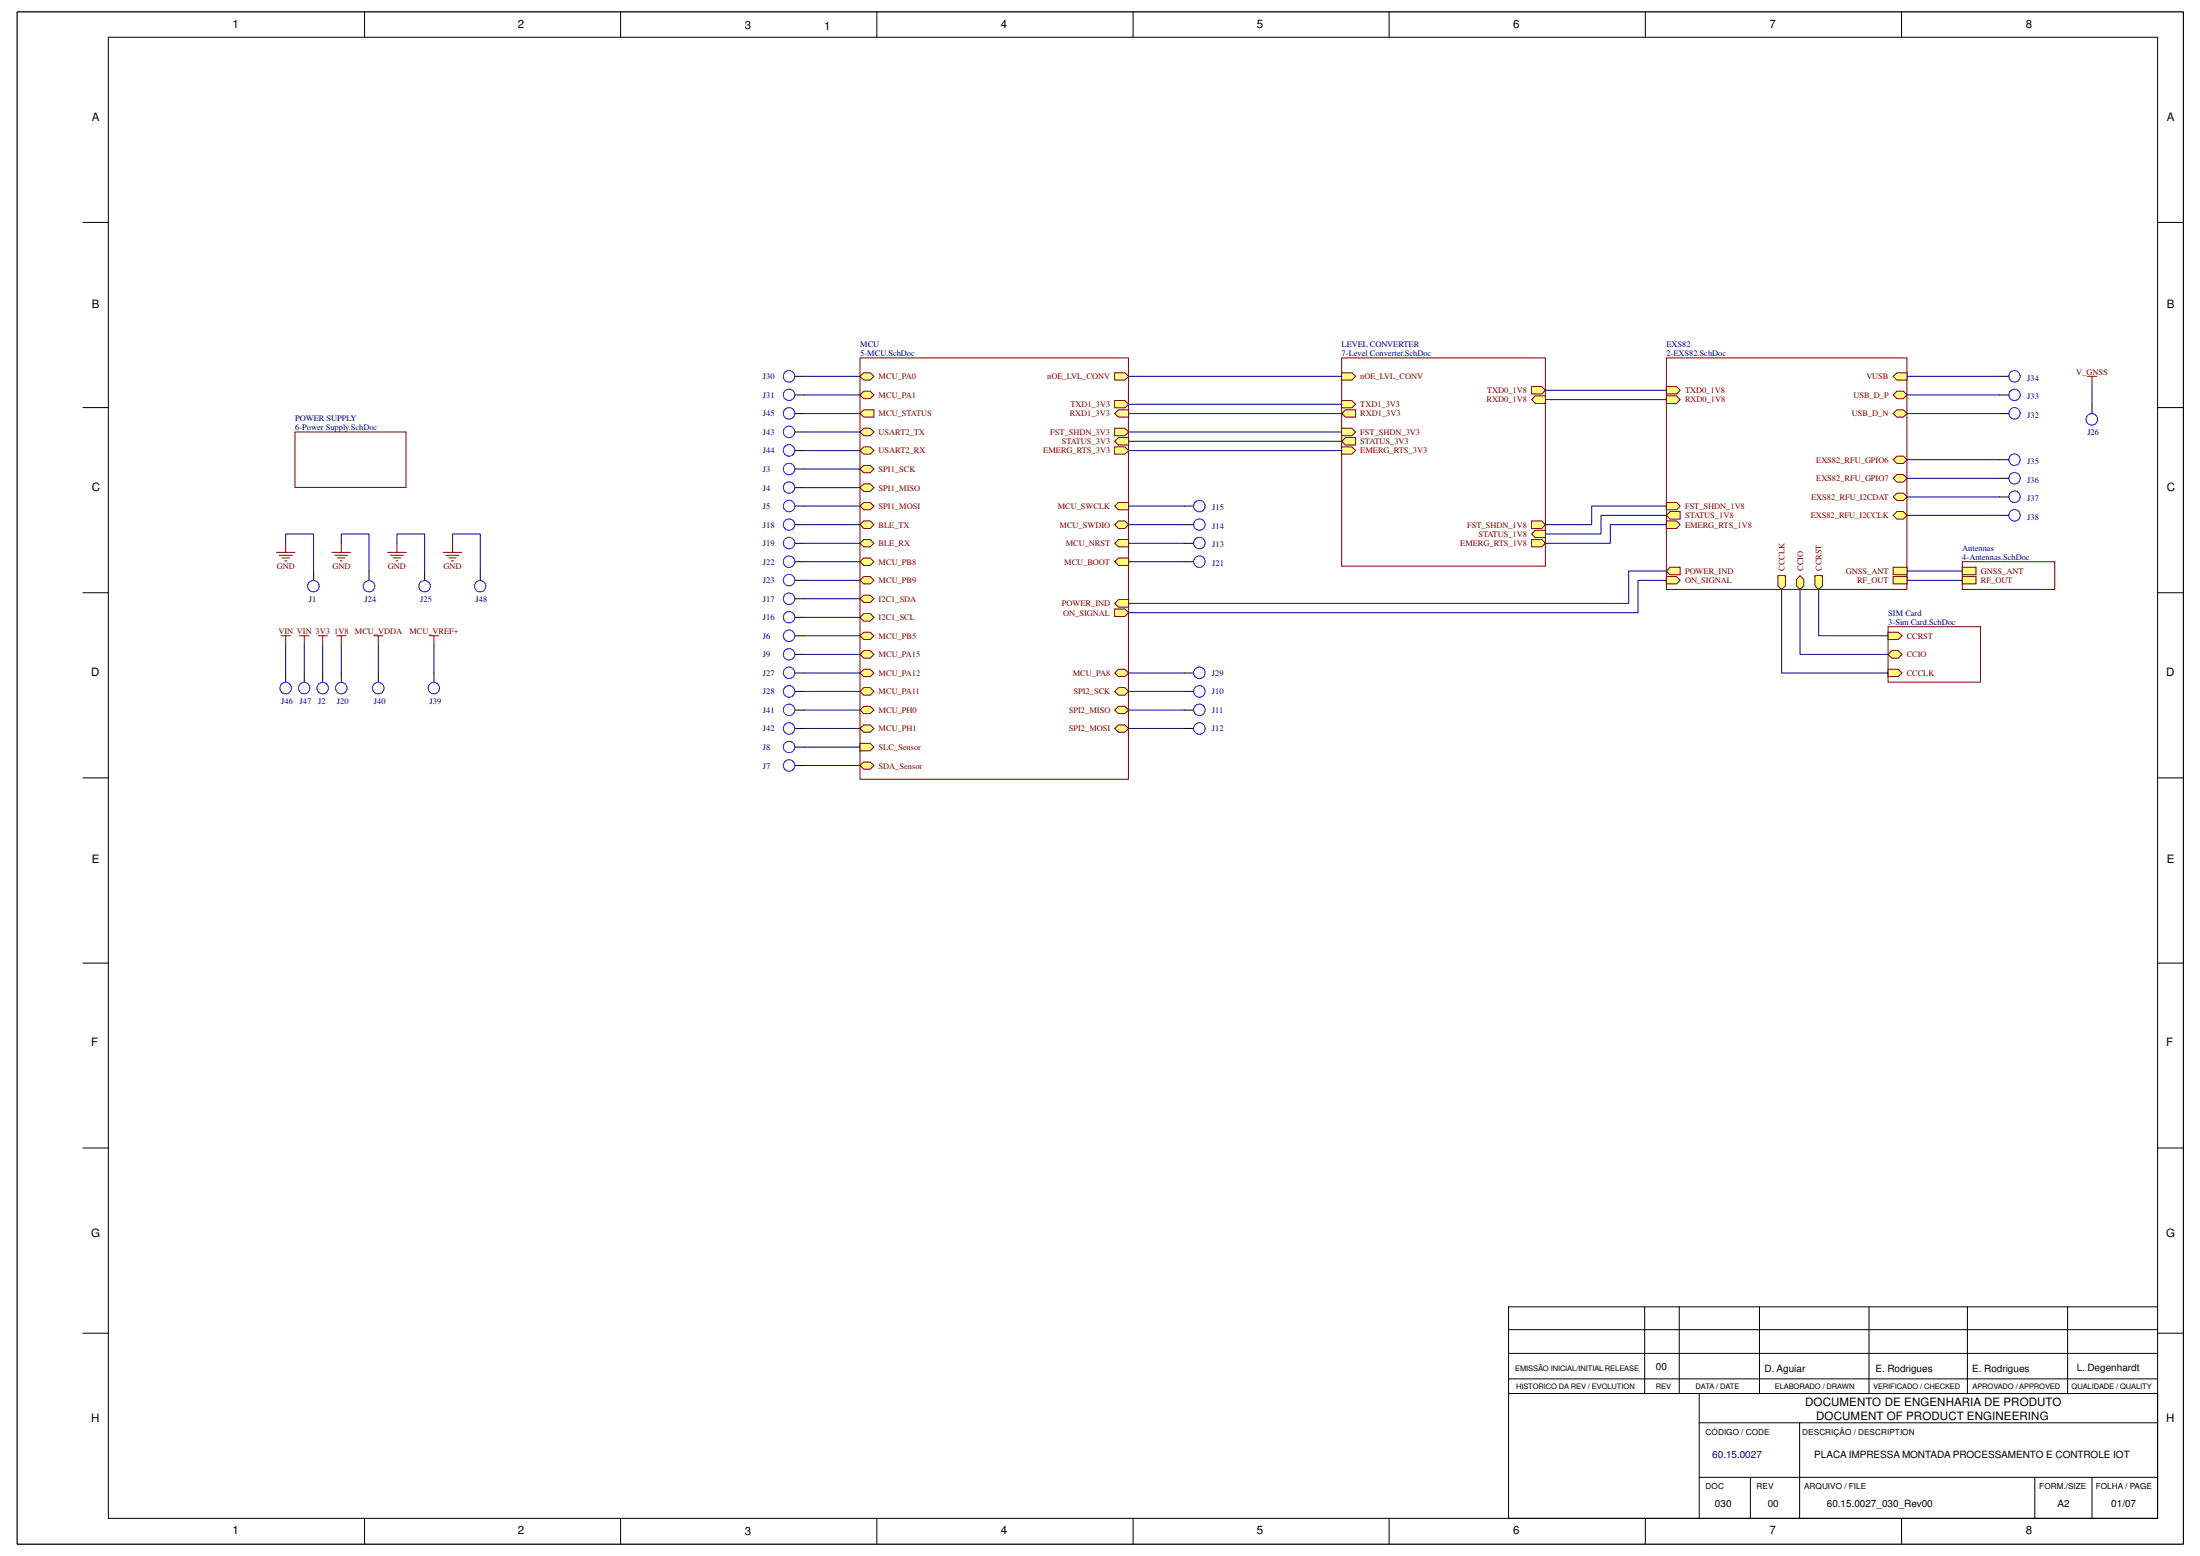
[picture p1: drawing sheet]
<svg xmlns="http://www.w3.org/2000/svg" width="420mm" height="297mm" viewBox="0 0 420 297" stroke-linecap="round" stroke-linejoin="round" font-family="sans-serif">
<g fill="none" stroke="#000" stroke-width=".19">
<path d="M3.3 2.3h413.7v292.5h-413.7zM20.7 7.1h391.4v282.8h-391.4zM69.6 2.2v4.9M118.5 2.2v4.9M167.5 2.2v4.9M216.4 2.2v4.9M265.3 2.2v4.9M314.2 2.2v4.9M363.2 2.2v4.9M15.8 42.5h4.9M412.1 42.5h4.9M15.8 77.8h4.9"/>
<path d="M412.1 77.8h4.9M15.8 113.2h4.9M412.1 113.2h4.9M15.8 148.5h4.9M412.1 148.5h4.9M15.8 183.9h4.9M412.1 183.9h4.9M15.8 219.2h4.9M412.1 219.2h4.9M15.8 254.5h4.9M288.1 258.4h124M288.1 253.8h124"/>
<path d="M314.1 249.5v16.5M320.7 249.5v16.5M336 249.5v16.5M356.9 249.5v16.5M375.7 249.5v16.5M394.9 249.5v16.5M412.1 254.5h4.9M412.1 249.5h-124v40.4M288.1 266h124M288.1 263.2h124M324.5 271.6h87.6M324.5 266v23.9"/>
<path d="M343.7 271.6v18.3M69.6 289.9v4.9M118.5 289.9v4.9M167.5 289.9v4.9M216.4 289.9v4.9M265.3 289.9v4.9M314.2 289.9v4.9M324.5 282h87.6M334.3 282v7.9M363.2 289.9v4.9M388.6 282v7.9M399.5 282v7.9"/>
</g>
<path d="M164.2 68.3h51.3v80.5h-51.3z" fill-rule="evenodd" fill="#fff"/>
<path d="M164.2 68.3h51.3v80.5h-51.3z" fill="none" stroke="#800000" stroke-width=".19"/>
<path d="M213.6 78.2h1.9v1.4h-1.9l-.7-.6z" fill-rule="evenodd" fill="#ffff80"/>
<path d="M213.6 78.2h1.9v1.4h-1.9l-.7-.6z" fill="none" stroke="#800000" stroke-width=".19"/>
<path d="M212.9 76.5h1.9l.7 .7-.7 .7h-1.9z" fill-rule="evenodd" fill="#ffff80"/>
<path d="M212.9 76.5h1.9l.7 .7-.7 .7h-1.9z" fill="none" stroke="#800000" stroke-width=".19"/>
<path d="M212.9 85.3h1.9l.7 .7-.7 .7h-1.9z" fill-rule="evenodd" fill="#ffff80"/>
<path d="M212.9 85.3h1.9l.7 .7-.7 .7h-1.9z" fill="none" stroke="#800000" stroke-width=".19"/>
<path d="M164.2 139.1l.8-.7h1.2l.7 .7-.7 .7h-1.2z" fill-rule="evenodd" fill="#ffff80"/>
<path d="M164.2 139.1l.8-.7h1.2l.7 .7-.7 .7h-1.2z" fill="none" stroke="#800000" stroke-width=".19"/>
<path d="M164.2 132l.8-.7h1.2l.7 .7-.7 .7h-1.2z" fill-rule="evenodd" fill="#ffff80"/>
<path d="M164.2 132l.8-.7h1.2l.7 .7-.7 .7h-1.2z" fill="none" stroke="#800000" stroke-width=".19"/>
<path d="M164.2 128.5l.8-.7h1.2l.7 .7-.7 .7h-1.2z" fill-rule="evenodd" fill="#ffff80"/>
<path d="M164.2 128.5l.8-.7h1.2l.7 .7-.7 .7h-1.2z" fill="none" stroke="#800000" stroke-width=".19"/>
<path d="M212.9 115.2l.7-.7h1.9v1.4h-1.9z" fill-rule="evenodd" fill="#ffff80"/>
<path d="M212.9 115.2l.7-.7h1.9v1.4h-1.9z" fill="none" stroke="#800000" stroke-width=".19"/>
<path d="M164.2 121.4l.8-.7h1.2l.7 .7-.7 .7h-1.2z" fill-rule="evenodd" fill="#ffff80"/>
<path d="M164.2 121.4l.8-.7h1.2l.7 .7-.7 .7h-1.2z" fill="none" stroke="#800000" stroke-width=".19"/>
<path d="M164.2 135.6l.8-.8h1.2l.7 .8-.7 .6h-1.2z" fill-rule="evenodd" fill="#ffff80"/>
<path d="M164.2 135.6l.8-.8h1.2l.7 .8-.7 .6h-1.2z" fill="none" stroke="#800000" stroke-width=".19"/>
<path d="M212.9 116.2h1.9l.7 .8-.7 .7h-1.9z" fill-rule="evenodd" fill="#ffff80"/>
<path d="M212.9 116.2h1.9l.7 .8-.7 .7h-1.9z" fill="none" stroke="#800000" stroke-width=".19"/>
<path d="M164.2 114.3l.8-.7h1.2l.7 .7-.7 .7h-1.2z" fill-rule="evenodd" fill="#ffff80"/>
<path d="M164.2 114.3l.8-.7h1.2l.7 .7-.7 .7h-1.2z" fill="none" stroke="#800000" stroke-width=".19"/>
<path d="M164.2 100.2l.8-.8h1.2l.7 .8-.7 .7h-1.2z" fill-rule="evenodd" fill="#ffff80"/>
<path d="M164.2 100.2l.8-.8h1.2l.7 .8-.7 .7h-1.2z" fill="none" stroke="#800000" stroke-width=".19"/>
<path d="M164.2 124.9l.8-.7h1.2l.7 .7-.7 .7h-1.2z" fill-rule="evenodd" fill="#ffff80"/>
<path d="M164.2 124.9l.8-.7h1.2l.7 .7-.7 .7h-1.2z" fill="none" stroke="#800000" stroke-width=".19"/>
<path d="M164.2 96.6l.8-.7h1.2l.7 .7-.7 .7h-1.2z" fill-rule="evenodd" fill="#ffff80"/>
<path d="M164.2 96.6l.8-.7h1.2l.7 .7-.7 .7h-1.2z" fill="none" stroke="#800000" stroke-width=".19"/>
<path d="M164.2 107.2l.8-.7h1.2l.7 .7-.7 .7h-1.2z" fill-rule="evenodd" fill="#ffff80"/>
<path d="M164.2 107.2l.8-.7h1.2l.7 .7-.7 .7h-1.2z" fill="none" stroke="#800000" stroke-width=".19"/>
<path d="M212.9 96.6l.7-.7h1.9v1.4h-1.9z" fill-rule="evenodd" fill="#ffff80"/>
<path d="M212.9 96.6l.7-.7h1.9v1.4h-1.9z" fill="none" stroke="#800000" stroke-width=".19"/>
<path d="M164.2 117.9l.8-.8h1.2l.7 .8-.7 .7h-1.2z" fill-rule="evenodd" fill="#ffff80"/>
<path d="M164.2 117.9l.8-.8h1.2l.7 .8-.7 .7h-1.2z" fill="none" stroke="#800000" stroke-width=".19"/>
<path d="M212.9 100.2l.7-.8h1.2l.7 .8-.7 .7h-1.2z" fill-rule="evenodd" fill="#ffff80"/>
<path d="M212.9 100.2l.7-.8h1.2l.7 .8-.7 .7h-1.2z" fill="none" stroke="#800000" stroke-width=".19"/>
<path d="M164.2 93.1l.8-.7h1.2l.7 .7-.7 .7h-1.2z" fill-rule="evenodd" fill="#ffff80"/>
<path d="M164.2 93.1l.8-.7h1.2l.7 .7-.7 .7h-1.2z" fill="none" stroke="#800000" stroke-width=".19"/>
<path d="M164.2 89.5l.8-.6h1.2l.7 .6-.7 .8h-1.2z" fill-rule="evenodd" fill="#ffff80"/>
<path d="M164.2 89.5l.8-.6h1.2l.7 .6-.7 .8h-1.2z" fill="none" stroke="#800000" stroke-width=".19"/>
<path d="M164.2 110.8l.8-.7h1.2l.7 .7-.7 .7h-1.2z" fill-rule="evenodd" fill="#ffff80"/>
<path d="M164.2 110.8l.8-.7h1.2l.7 .7-.7 .7h-1.2z" fill="none" stroke="#800000" stroke-width=".19"/>
<path d="M164.2 86l.8-.7h1.2l.7 .7-.7 .7h-1.2z" fill-rule="evenodd" fill="#ffff80"/>
<path d="M164.2 86l.8-.7h1.2l.7 .7-.7 .7h-1.2z" fill="none" stroke="#800000" stroke-width=".19"/>
<path d="M164.2 103.7l.8-.7h1.2l.7 .7-.7 .7h-1.2z" fill-rule="evenodd" fill="#ffff80"/>
<path d="M164.2 103.7l.8-.7h1.2l.7 .7-.7 .7h-1.2z" fill="none" stroke="#800000" stroke-width=".19"/>
<path d="M164.2 82.5l.8-.8h1.2l.7 .8-.7 .7h-1.2z" fill-rule="evenodd" fill="#ffff80"/>
<path d="M164.2 82.5l.8-.8h1.2l.7 .8-.7 .7h-1.2z" fill="none" stroke="#800000" stroke-width=".19"/>
<path d="M164.2 79l.8-.8h1.9v1.4h-1.9z" fill-rule="evenodd" fill="#ffff80"/>
<path d="M164.2 79l.8-.8h1.9v1.4h-1.9z" fill="none" stroke="#800000" stroke-width=".19"/>
<path d="M164.2 71.8l.8-.6h1.2l.7 .6-.7 .8h-1.2z" fill-rule="evenodd" fill="#ffff80"/>
<path d="M164.2 71.8l.8-.6h1.2l.7 .6-.7 .8h-1.2z" fill="none" stroke="#800000" stroke-width=".19"/>
<path d="M164.2 75.4l.8-.7h1.2l.7 .7-.7 .7h-1.2z" fill-rule="evenodd" fill="#ffff80"/>
<path d="M164.2 75.4l.8-.7h1.2l.7 .7-.7 .7h-1.2z" fill="none" stroke="#800000" stroke-width=".19"/>
<path d="M213.6 103h1.9v1.4h-1.9l-.7-.7z" fill-rule="evenodd" fill="#ffff80"/>
<path d="M213.6 103h1.9v1.4h-1.9l-.7-.7z" fill="none" stroke="#800000" stroke-width=".19"/>
<path d="M212.9 84.2l.7-.7h1.9v1.5h-1.9z" fill-rule="evenodd" fill="#ffff80"/>
<path d="M212.9 84.2l.7-.7h1.9v1.5h-1.9z" fill="none" stroke="#800000" stroke-width=".19"/>
<path d="M212.9 81.7h1.9l.7 .8-.7 .7h-1.9z" fill-rule="evenodd" fill="#ffff80"/>
<path d="M212.9 81.7h1.9l.7 .8-.7 .7h-1.9z" fill="none" stroke="#800000" stroke-width=".19"/>
<path d="M212.9 71.2h1.9l.7 .6-.7 .8h-1.9z" fill-rule="evenodd" fill="#ffff80"/>
<path d="M212.9 71.2h1.9l.7 .6-.7 .8h-1.9z" fill="none" stroke="#800000" stroke-width=".19"/>
<path d="M213.6 106.5h1.9v1.4h-1.9l-.7-.7z" fill-rule="evenodd" fill="#ffff80"/>
<path d="M213.6 106.5h1.9v1.4h-1.9l-.7-.7z" fill="none" stroke="#800000" stroke-width=".19"/>
<path d="M213.6 127.8h1.2l.7 .7-.7 .7h-1.2l-.7-.7z" fill-rule="evenodd" fill="#ffff80"/>
<path d="M213.6 127.8h1.2l.7 .7-.7 .7h-1.2l-.7-.7z" fill="none" stroke="#800000" stroke-width=".19"/>
<path d="M212.9 139.1l.7-.7h1.2l.7 .7-.7 .7h-1.2z" fill-rule="evenodd" fill="#ffff80"/>
<path d="M212.9 139.1l.7-.7h1.2l.7 .7-.7 .7h-1.2z" fill="none" stroke="#800000" stroke-width=".19"/>
<path d="M212.9 135.6l.7-.8h1.2l.7 .8-.7 .6h-1.2z" fill-rule="evenodd" fill="#ffff80"/>
<path d="M212.9 135.6l.7-.8h1.2l.7 .8-.7 .6h-1.2z" fill="none" stroke="#800000" stroke-width=".19"/>
<path d="M212.9 132l.7-.7h1.2l.7 .7-.7 .7h-1.2z" fill-rule="evenodd" fill="#ffff80"/>
<path d="M212.9 132l.7-.7h1.2l.7 .7-.7 .7h-1.2z" fill="none" stroke="#800000" stroke-width=".19"/>
<path d="M164.2 141.9h2l.7 .7-.7 .7h-2z" fill-rule="evenodd" fill="#ffff80"/>
<path d="M164.2 141.9h2l.7 .7-.7 .7h-2z" fill="none" stroke="#800000" stroke-width=".19"/>
<path d="M164.2 146.1l.8-.6h1.2l.7 .6-.7 .8h-1.2z" fill-rule="evenodd" fill="#ffff80"/>
<path d="M164.2 146.1l.8-.6h1.2l.7 .6-.7 .8h-1.2z" fill="none" stroke="#800000" stroke-width=".19"/>
<path d="M256.2 68.3h38.9v39.8h-38.9z" fill-rule="evenodd" fill="#fff"/>
<path d="M256.2 68.3h38.9v39.8h-38.9z" fill="none" stroke="#800000" stroke-width=".19"/>
<path d="M256.2 79l.8-.8h1.9v1.4h-1.9z" fill-rule="evenodd" fill="#ffff80"/>
<path d="M256.2 79l.8-.8h1.9v1.4h-1.9z" fill="none" stroke="#800000" stroke-width=".19"/>
<path d="M293.2 75.6h1.9v1.4h-1.9l-.7-.7z" fill-rule="evenodd" fill="#ffff80"/>
<path d="M293.2 75.6h1.9v1.4h-1.9l-.7-.7z" fill="none" stroke="#800000" stroke-width=".19"/>
<path d="M292.5 73.8h2l.6 .7-.6 .7h-2z" fill-rule="evenodd" fill="#ffff80"/>
<path d="M292.5 73.8h2l.6 .7-.6 .7h-2z" fill="none" stroke="#800000" stroke-width=".19"/>
<path d="M292.5 103h2l.6 .7-.6 .7h-2z" fill-rule="evenodd" fill="#ffff80"/>
<path d="M292.5 103h2l.6 .7-.6 .7h-2z" fill="none" stroke="#800000" stroke-width=".19"/>
<path d="M256.2 76.5h2l.7 .7-.7 .7h-2z" fill-rule="evenodd" fill="#ffff80"/>
<path d="M256.2 76.5h2l.7 .7-.7 .7h-2z" fill="none" stroke="#800000" stroke-width=".19"/>
<path d="M256.2 85.3h2l.7 .7-.7 .7h-2z" fill-rule="evenodd" fill="#ffff80"/>
<path d="M256.2 85.3h2l.7 .7-.7 .7h-2z" fill="none" stroke="#800000" stroke-width=".19"/>
<path d="M293.2 101.2h1.9v1.4h-1.9l-.7-.7z" fill-rule="evenodd" fill="#ffff80"/>
<path d="M293.2 101.2h1.9v1.4h-1.9l-.7-.7z" fill="none" stroke="#800000" stroke-width=".19"/>
<path d="M256.2 84.2l.8-.7h1.9v1.5h-1.9z" fill-rule="evenodd" fill="#ffff80"/>
<path d="M256.2 84.2l.8-.7h1.9v1.5h-1.9z" fill="none" stroke="#800000" stroke-width=".19"/>
<path d="M256.2 81.7h2l.7 .8-.7 .7h-2z" fill-rule="evenodd" fill="#ffff80"/>
<path d="M256.2 81.7h2l.7 .8-.7 .7h-2z" fill="none" stroke="#800000" stroke-width=".19"/>
<path d="M292.5 99.4h2l.6 .8-.6 .7h-2z" fill-rule="evenodd" fill="#ffff80"/>
<path d="M292.5 99.4h2l.6 .8-.6 .7h-2z" fill="none" stroke="#800000" stroke-width=".19"/>
<path d="M256.2 71.2h2l.7 .6-.7 .8h-2z" fill-rule="evenodd" fill="#ffff80"/>
<path d="M256.2 71.2h2l.7 .6-.7 .8h-2z" fill="none" stroke="#800000" stroke-width=".19"/>
<path d="M151.9 71.8h1.7" fill="none" stroke="#000" stroke-width=".19"/>
<circle cx="150.7" cy="71.8" r="1.1" fill="none" stroke="#00f" stroke-width=".19"/>
<path d="M318.3 68.3h45.9v44.2h-45.9z" fill-rule="evenodd" fill="#fff"/>
<path d="M318.3 68.3h45.9v44.2h-45.9z" fill="none" stroke="#800000" stroke-width=".19"/>
<path d="M318.3 99.4h1.9l.7 .8-.7 .7h-1.9z" fill-rule="evenodd" fill="#ffff80"/>
<path d="M318.3 99.4h1.9l.7 .8-.7 .7h-1.9z" fill="none" stroke="#800000" stroke-width=".19"/>
<path d="M318.3 75.6h1.9l.7 .7-.7 .7h-1.9z" fill-rule="evenodd" fill="#ffff80"/>
<path d="M318.3 75.6h1.9l.7 .7-.7 .7h-1.9z" fill="none" stroke="#800000" stroke-width=".19"/>
<path d="M361.6 71.8l.7-.6h1.9v1.4h-1.9z" fill-rule="evenodd" fill="#ffff80"/>
<path d="M361.6 71.8l.7-.6h1.9v1.4h-1.9z" fill="none" stroke="#800000" stroke-width=".19"/>
<path d="M361.6 75.4l.7-.7h1.2l.7 .7-.7 .7h-1.2z" fill-rule="evenodd" fill="#ffff80"/>
<path d="M361.6 75.4l.7-.7h1.2l.7 .7-.7 .7h-1.2z" fill="none" stroke="#800000" stroke-width=".19"/>
<path d="M318.3 73.8h1.9l.7 .7-.7 .7h-1.9z" fill-rule="evenodd" fill="#ffff80"/>
<path d="M318.3 73.8h1.9l.7 .7-.7 .7h-1.9z" fill="none" stroke="#800000" stroke-width=".19"/>
<path d="M361.6 79l.7-.8h1.2l.7 .8-.7 .6h-1.2z" fill-rule="evenodd" fill="#ffff80"/>
<path d="M361.6 79l.7-.8h1.2l.7 .8-.7 .6h-1.2z" fill="none" stroke="#800000" stroke-width=".19"/>
<path d="M318.9 108.3h2v1.4h-2l-.6-.7z" fill-rule="evenodd" fill="#ffff80"/>
<path d="M318.9 108.3h2v1.4h-2l-.6-.7z" fill="none" stroke="#800000" stroke-width=".19"/>
<path d="M318.3 110.1h1.9l.7 .7-.7 .7h-1.9z" fill-rule="evenodd" fill="#ffff80"/>
<path d="M318.3 110.1h1.9l.7 .7-.7 .7h-1.9z" fill="none" stroke="#800000" stroke-width=".19"/>
<path d="M361.6 87.8l.7-.7h1.2l.7 .7-.7 .7h-1.2z" fill-rule="evenodd" fill="#ffff80"/>
<path d="M361.6 87.8l.7-.7h1.2l.7 .7-.7 .7h-1.2z" fill="none" stroke="#800000" stroke-width=".19"/>
<path d="M361.6 91.3l.7-.7h1.2l.7 .7-.7 .7h-1.2z" fill-rule="evenodd" fill="#ffff80"/>
<path d="M361.6 91.3l.7-.7h1.2l.7 .7-.7 .7h-1.2z" fill="none" stroke="#800000" stroke-width=".19"/>
<path d="M361.6 94.9l.7-.8h1.2l.7 .8-.7 .6h-1.2z" fill-rule="evenodd" fill="#ffff80"/>
<path d="M361.6 94.9l.7-.8h1.2l.7 .8-.7 .6h-1.2z" fill="none" stroke="#800000" stroke-width=".19"/>
<path d="M361.6 98.4l.7-.7h1.2l.7 .7-.7 .7h-1.2z" fill-rule="evenodd" fill="#ffff80"/>
<path d="M361.6 98.4l.7-.7h1.2l.7 .7-.7 .7h-1.2z" fill="none" stroke="#800000" stroke-width=".19"/>
<path d="M318.3 95.9h1.9l.7 .7-.7 .7h-1.9z" fill-rule="evenodd" fill="#ffff80"/>
<path d="M318.3 95.9h1.9l.7 .7-.7 .7h-1.9z" fill="none" stroke="#800000" stroke-width=".19"/>
<path d="M318.9 97.7h2v1.4h-2l-.6-.7z" fill-rule="evenodd" fill="#ffff80"/>
<path d="M318.9 97.7h2v1.4h-2l-.6-.7z" fill="none" stroke="#800000" stroke-width=".19"/>
<path d="M361.6 108.3h2.6v1.4h-2.6z" fill-rule="evenodd" fill="#ffff80"/>
<path d="M361.6 108.3h2.6v1.4h-2.6z" fill="none" stroke="#800000" stroke-width=".19"/>
<path d="M361.6 110.1h2.6v1.4h-2.6z" fill-rule="evenodd" fill="#ffff80"/>
<path d="M361.6 110.1h2.6v1.4h-2.6z" fill="none" stroke="#800000" stroke-width=".19"/>
<path d="M346.6 109.9h1.5v1.9l-.8 .7-.7-.7z" fill-rule="evenodd" fill="#ffff80"/>
<path d="M346.6 109.9h1.5v1.9l-.8 .7-.7-.7z" fill="none" stroke="#800000" stroke-width=".19"/>
<path d="M343.8 109.9l.7 .7v1.2l-.7 .7-.7-.7v-1.2z" fill-rule="evenodd" fill="#ffff80"/>
<path d="M343.8 109.9l.7 .7v1.2l-.7 .7-.7-.7v-1.2z" fill="none" stroke="#800000" stroke-width=".19"/>
<path d="M339.5 109.9h1.5v1.9l-.7 .7-.8-.7z" fill-rule="evenodd" fill="#ffff80"/>
<path d="M398.6 71.8h1.8M399.5 71.8v1.8M339.5 109.9h1.5v1.9l-.7 .7-.8-.7z" fill="none" stroke="#800000" stroke-width=".19"/>
<path d="M151.9 75.4h1.7M151.9 79h1.7M381.8 75.4h1.8M381.8 71.8h1.8" fill="none" stroke="#000" stroke-width=".19"/>
<g fill="none" stroke="#00f" stroke-width=".19">
<circle cx="150.7" cy="78.9" r="1.1"/>
<circle cx="150.7" cy="75.4" r="1.09"/>
<circle cx="384.7" cy="71.8" r="1.09"/>
<circle cx="384.7" cy="75.4" r="1.09"/>
</g>
<path d="M56.3 82.5h21.2v10.5h-21.2z" fill-rule="evenodd" fill="#fff"/>
<g fill="none" stroke="#800000" stroke-width=".19">
<path d="M56.3 82.5h21.2v10.5h-21.2zM52.8 105.5h3.5M53.3 106h2.5M53.9 106.5h1.4M54.4 107.1h.4M54.6 103.7v1.8M63.4 105.5h3.6M64 106h2.4M64.5 106.5h1.4M65 107.1h.4M65.2 103.7v1.8M74 105.5h3.6"/>
<path d="M74.6 106h2.4M75.1 106.5h1.4M75.6 107.1h.4M75.8 103.7v1.8M84.7 105.5h3.5M85.2 106h2.5M85.7 106.5h1.4M86.2 107.1h.4M86.4 103.7v1.8M53.7 121.4h1.7M54.6 121.4v1.7M57.2 121.4h1.8"/>
<path d="M58.1 121.4v1.7M60.8 121.4h1.7M61.6 121.4v1.7M64.3 121.4h1.8M65.2 121.4v1.7M71.4 121.4h1.7M72.3 121.4v1.7M82 121.4h1.8M82.9 121.4v1.7"/>
</g>
<g fill="none" stroke="#000" stroke-width=".19">
<path d="M381.8 79h1.8M399.5 77.2v1.8M151.9 82.5h1.7M151.9 86h1.7M151.9 89.5h1.7M151.9 93.1h1.7M151.9 96.6h1.7M226.2 96.6h1.7M381.8 87.8h1.8M381.8 91.3h1.8M381.8 94.9h1.8M381.8 98.4h1.8"/>
<path d="M59.9 109v1.8M70.5 109v1.8M81.1 109v1.8M91.7 109v1.8M151.9 100.2h1.7M151.9 103.7h1.7M151.9 107.2h1.7M151.9 110.8h1.7M151.9 114.3h1.7M151.9 117.9h1.7M226.2 100.2h1.7M226.2 103.7h1.7"/>
<path d="M226.2 107.2h1.7M54.6 128.5v1.7M58.1 128.5v1.7M61.6 128.5v1.7M65.2 128.5v1.7M72.3 128.5v1.7M82.9 128.5v1.7M151.9 121.4h1.7M151.9 124.9h1.7M151.9 128.5h1.7M151.9 132h1.7M151.9 135.6h1.7"/>
<path d="M151.9 139.1h1.7M226.2 128.5h1.7M226.2 132h1.7M226.2 135.6h1.7M226.2 139.1h1.7M151.9 142.6h1.7M151.9 146.1h1.7"/>
</g>
<g fill="none" stroke="#00f" stroke-width=".19">
<circle cx="384.7" cy="78.9" r="1.09"/>
<circle cx="150.7" cy="86" r="1.1"/>
<circle cx="150.7" cy="82.5" r="1.1"/>
<circle cx="150.7" cy="96.6" r="1.1"/>
<circle cx="150.7" cy="89.5" r="1.1"/>
<circle cx="150.7" cy="93.1" r="1.09"/>
<circle cx="229.1" cy="96.6" r="1.1"/>
<circle cx="384.7" cy="91.3" r="1.09"/>
<circle cx="384.7" cy="98.4" r="1.09"/>
<circle cx="384.7" cy="87.8" r="1.09"/>
<circle cx="384.7" cy="94.8" r="1.09"/>
<circle cx="399.5" cy="80.1" r="1.1"/>
<circle cx="59.9" cy="111.9" r="1.09"/>
<circle cx="70.5" cy="111.9" r="1.09"/>
<circle cx="81.1" cy="111.9" r="1.1"/>
<circle cx="91.7" cy="111.9" r="1.09"/>
<circle cx="150.7" cy="110.7" r="1.1"/>
<circle cx="150.7" cy="107.2" r="1.1"/>
<circle cx="150.7" cy="103.7" r="1.1"/>
<circle cx="150.7" cy="114.3" r="1.1"/>
<circle cx="150.7" cy="100.1" r="1.09"/>
<circle cx="150.7" cy="117.8" r="1.09"/>
<circle cx="229.1" cy="107.2" r="1.1"/>
<circle cx="229.1" cy="103.7" r="1.1"/>
<circle cx="229.1" cy="100.1" r="1.09"/>
<circle cx="54.6" cy="131.4" r="1.1"/>
<circle cx="58.1" cy="131.4" r="1.09"/>
<circle cx="61.6" cy="131.4" r="1.1"/>
<circle cx="65.2" cy="131.4" r="1.1"/>
<circle cx="72.2" cy="131.4" r="1.1"/>
<circle cx="82.8" cy="131.4" r="1.09"/>
<circle cx="150.7" cy="135.5" r="1.1"/>
<circle cx="150.7" cy="132" r="1.1"/>
<circle cx="150.7" cy="128.4" r="1.1"/>
<circle cx="150.7" cy="139.1" r="1.1"/>
<circle cx="150.7" cy="121.4" r="1.1"/>
<circle cx="150.7" cy="124.9" r="1.09"/>
<circle cx="229.1" cy="135.5" r="1.1"/>
<circle cx="229.1" cy="132" r="1.1"/>
<circle cx="229.1" cy="139.1" r="1.1"/>
<circle cx="229.1" cy="128.4" r="1.1"/>
<circle cx="150.7" cy="146.1" r="1.1"/>
<circle cx="150.7" cy="142.6" r="1.09"/>
</g>
<path d="M374.8 107.2h17.6v5.3h-17.6z" fill-rule="evenodd" fill="#fff"/>
<path d="M374.8 107.2h17.6v5.3h-17.6z" fill="none" stroke="#800000" stroke-width=".19"/>
<path d="M374.8 110.1h2.6v1.4h-2.6z" fill-rule="evenodd" fill="#ffff80"/>
<path d="M374.8 110.1h2.6v1.4h-2.6z" fill="none" stroke="#800000" stroke-width=".19"/>
<path d="M374.8 108.3h2.6v1.4h-2.6z" fill-rule="evenodd" fill="#ffff80"/>
<path d="M374.8 108.3h2.6v1.4h-2.6z" fill="none" stroke="#800000" stroke-width=".19"/>
<path d="M360.6 119.6h17.6v10.6h-17.6z" fill-rule="evenodd" fill="#fff"/>
<path d="M360.6 119.6h17.6v10.6h-17.6z" fill="none" stroke="#800000" stroke-width=".19"/>
<path d="M360.6 120.7h1.9l.8 .7-.8 .7h-1.9z" fill-rule="evenodd" fill="#ffff80"/>
<path d="M360.6 120.7h1.9l.8 .7-.8 .7h-1.9z" fill="none" stroke="#800000" stroke-width=".19"/>
<path d="M360.6 127.8h1.9l.8 .7-.8 .7h-1.9z" fill-rule="evenodd" fill="#ffff80"/>
<path d="M360.6 127.8h1.9l.8 .7-.8 .7h-1.9z" fill="none" stroke="#800000" stroke-width=".19"/>
<path d="M360.6 124.9l.7-.7h1.2l.8 .7-.8 .7h-1.2z" fill-rule="evenodd" fill="#ffff80"/>
<path d="M360.6 124.9l.7-.7h1.2l.8 .7-.8 .7h-1.2z" fill="none" stroke="#800000" stroke-width=".19"/>
<g fill="none" stroke="#000080" stroke-width=".19">
<path d="M153.6 79h10.6M153.6 75.4h10.6M153.6 71.8h10.6M215.5 79h40.7M215.5 71.8h40.7M215.5 77.2h40.7M295.1 76.3h23.2M295.1 74.5h23.2M364.2 79h17.6M364.2 75.4h17.6M364.2 71.8h17.6M399.5 73.6v3.6"/>
<path d="M153.6 96.6h10.6M153.6 93.1h10.6M153.6 89.5h10.6M153.6 86h10.6M153.6 82.5h10.6M215.5 96.6h10.7M215.5 86h40.7M215.5 82.5h40.7M215.5 84.2h40.7M318.3 98.4h-12.5v3.5h-10.7M318.3 96.6h-14.3v3.6h-8.9M364.2 98.4h17.6"/>
<path d="M364.2 94.9h17.6M364.2 91.3h17.6M364.2 87.8h17.6M54.6 103.7v-1.8h5.3v7.1M65.2 103.7v-1.8h5.3v7.1M75.8 103.7v-1.8h5.3v7.1M86.4 103.7v-1.8h5.3v7.1M153.6 117.9h10.6M153.6 114.3h10.6M153.6 110.8h10.6M153.6 107.2h10.6M153.6 103.7h10.6"/>
<path d="M153.6 100.2h10.6M215.5 107.2h10.7M215.5 103.7h10.7M215.5 100.2h10.7M318.3 110.8h-5.5v6.2h-97.3M318.3 109h-7.2v6.2h-95.6M318.3 100.2h-10.8v3.5h-12.4M340.3 112.5v16h20.3M343.8 112.5v12.4h16.8M347.3 112.5v8.9h13.3M364.2 110.8h10.6M364.2 109h10.6"/>
<path d="M54.6 123.1v5.4M58.1 123.1v5.4M61.6 123.1v5.4M65.2 123.1v5.4M72.3 123.1v5.4M82.9 123.1v5.4M153.6 139.1h10.6M153.6 135.6h10.6M153.6 132h10.6M153.6 128.5h10.6M153.6 124.9h10.6M153.6 121.4h10.6"/>
<path d="M215.5 139.1h10.7M215.5 135.6h10.7M215.5 132h10.7M215.5 128.5h10.7M153.6 146.1h10.6M153.6 142.6h10.6"/>
</g>
<g font-size="2.2">
<text x="44.4" y="5.3">1</text>
<text x="98.9" y="5.3">2</text>
<text x="142.2" y="5.5">3</text>
<text x="157.4" y="5.8">1</text>
<text x="191.2" y="5.3">4</text>
<text x="240.1" y="5.3">5</text>
<text x="289" y="5.3">6</text>
<text x="337.9" y="5.3">7</text>
<text x="386.9" y="5.3">8</text>
<text x="17.6" y="23">A</text>
<text x="413.8" y="23">A</text>
<text x="17.6" y="58.7">B</text>
<text x="413.8" y="58.7">B</text>
<text x="17.6" y="93.7">C</text>
<text x="413.8" y="93.7">C</text>
<text x="17.4" y="129.1">D</text>
<text x="413.7" y="129.1">D</text>
<text x="17.6" y="164.8">E</text>
<text x="413.8" y="164.8">E</text>
<text x="17.4" y="199.8">F</text>
<text x="413.7" y="199.8">F</text>
<text x="17.4" y="236.1">G</text>
<text x="413.7" y="236.1">G</text>
<text x="344.8" y="268.4">DOCUMENTO DE ENGENHARIA DE PRODUTO</text>
<text x="17.4" y="271.5">H</text>
<text x="346.9" y="271.1">DOCUMENT OF PRODUCT ENGINEERING</text>
<text x="413.7" y="271.5">H</text>
<text x="44.4" y="292.9">1</text>
<text x="98.9" y="292.9">2</text>
<text x="142.2" y="293.1">3</text>
<text x="191.2" y="292.9">4</text>
<text x="240.1" y="292.9">5</text>
<text x="289" y="292.9">6</text>
<text x="337.9" y="292.9">7</text>
<text x="386.9" y="292.9">8</text>
</g>
<g font-size="1.9">
<text x="316.3" y="261.6">00</text>
<text x="337" y="261.9">D. Aguiar</text>
<text x="358.2" y="261.9">E. Rodrigues</text>
<text x="376.7" y="261.8">E. Rodrigues</text>
<text x="396.6" y="261.7">L. Degenhardt</text>
<text x="346.5" y="278.4">PLACA IMPRESSA MONTADA PROCESSAMENTO E CONTROLE IOT</text>
<text x="327.5" y="287.7">030</text>
<text x="337.6" y="287.7">00</text>
<text x="348.9" y="287.7">60.15.0027_030_Rev00</text>
<text x="393" y="287.7">A2</text>
<text x="403.2" y="287.7">01/07</text>
</g>
<text font-size="1.9" fill="#000080" x="327" y="278.4">60.15.0027</text>
<g font-size="1.6" fill="#000080">
<text x="164.3" y="66.2">MCU</text>
<text x="164.3" y="68">5-MCU.SchDoc</text>
<text x="256.2" y="66.2">LEVEL CONVERTER</text>
<text x="256.2" y="68">7-Level Converter.SchDoc</text>
<text x="318.3" y="66.2">EXS82</text>
<text x="318.3" y="68">2-EXS82.SchDoc</text>
<text x="145.7" y="72.4">J30</text>
<text x="145.7" y="75.9">J31</text>
<text x="387.2" y="72.6">J34</text>
<text x="387.2" y="76.2">J33</text>
<text x="56.4" y="80.4">POWER SUPPLY</text>
<text x="56.4" y="82.1">6-Power Supply.SchDoc</text>
<text x="145.7" y="79.5">J45</text>
<text x="145.7" y="83">J43</text>
<text x="387.2" y="79.7">J32</text>
<text x="398.6" y="83">J26</text>
<text x="145.7" y="86.6">J44</text>
<text x="387.2" y="88.6">J35</text>
<text x="145.7" y="90.1">J3</text>
<text x="145.7" y="93.6">J4</text>
<text x="387.2" y="92.1">J36</text>
<text x="387.2" y="95.6">J37</text>
<text x="145.7" y="97.2">J5</text>
<text x="145.7" y="100.7">J18</text>
<text x="231.5" y="97.4">J15</text>
<text x="231.5" y="101">J14</text>
<text x="387.2" y="99.2">J38</text>
<text x="145.7" y="104.3">J19</text>
<text x="145.7" y="107.8">J22</text>
<text x="231.5" y="104.5">J13</text>
<text x="374.8" y="105.2">Antennas</text>
<text x="374.8" y="106.9">4-Antennas.SchDoc</text>
<text x="145.7" y="111.3">J23</text>
<text x="231.5" y="108">J21</text>
<text x="59" y="114.9">J1</text>
<text x="69.6" y="114.9">J24</text>
<text x="80.3" y="114.9">J25</text>
<text x="90.8" y="114.9">J48</text>
<text x="145.7" y="114.9">J17</text>
<text x="145.7" y="118.4">J16</text>
<text x="360.6" y="117.5">SIM Card</text>
<text x="360.6" y="119.3">3-Sim Card.SchDoc</text>
<text x="145.7" y="122">J6</text>
<text x="145.7" y="125.5">J9</text>
<text x="145.7" y="129">J27</text>
<text x="231.5" y="129">J29</text>
<text x="53.7" y="134.3">J46</text>
<text x="57.2" y="134.3">J47</text>
<text x="60.8" y="134.3">J2</text>
<text x="64.3" y="134.3">J20</text>
<text x="71.4" y="134.3">J40</text>
<text x="82" y="134.3">J39</text>
<text x="145.7" y="132.5">J28</text>
<text x="145.7" y="136.1">J41</text>
<text x="231.5" y="136.1">J11</text>
<text x="231.5" y="132.5">J10</text>
<text x="145.7" y="139.6">J42</text>
<text x="145.7" y="143.2">J8</text>
<text x="231.5" y="139.6">J12</text>
<text x="145.7" y="146.7">J7</text>
</g>
<g font-size="1.6" fill="#800000">
<text x="396.5" y="71.5">V_GNSS</text>
<text x="167.8" y="72.4">MCU_PA0</text>
<text x="167.8" y="75.9">MCU_PA1</text>
<text x="200" y="72.4">nOE_LVL_CONV</text>
<text x="204.4" y="77.7">TXD1_3V3</text>
<text x="259.8" y="77.7">TXD1_3V3</text>
<text x="259.8" y="72.4">nOE_LVL_CONV</text>
<text x="283.9" y="76.8">RXD0_1V8</text>
<text x="284" y="75.1">TXD0_1V8</text>
<text x="321.8" y="76.8">RXD0_1V8</text>
<text x="321.8" y="75.1">TXD0_1V8</text>
<text x="354" y="75.9">USB_D_P</text>
<text x="356.4" y="72.4">VUSB</text>
<text x="167.8" y="83">USART2_TX</text>
<text x="167.8" y="79.5">MCU_STATUS</text>
<text x="200.6" y="83">FST_SHDN_3V3</text>
<text x="204.3" y="79.5">RXD1_3V3</text>
<text x="259.8" y="79.5">RXD1_3V3</text>
<text x="259.8" y="83">FST_SHDN_3V3</text>
<text x="353.7" y="79.5">USB_D_N</text>
<text x="167.8" y="86.6">USART2_RX</text>
<text x="199.3" y="86.6">EMERG_RTS_3V3</text>
<text x="202.8" y="84.8">STATUS_3V3</text>
<text x="259.8" y="86.6">EMERG_RTS_3V3</text>
<text x="259.8" y="84.8">STATUS_3V3</text>
<text x="346.9" y="88.3">EXS82_RFU_GPIO6</text>
<text x="167.8" y="93.6">SPI1_MISO</text>
<text x="167.8" y="90.1">SPI1_SCK</text>
<text x="345.9" y="95.4">EXS82_RFU_I2CDAT</text>
<text x="346.9" y="91.9">EXS82_RFU_GPIO7</text>
<text x="167.8" y="100.7">BLE_TX</text>
<text x="167.8" y="97.2">SPI1_MOSI</text>
<text x="202" y="97.2">MCU_SWCLK</text>
<text x="202.3" y="100.7">MCU_SWDIO</text>
<text x="280.2" y="100.7">FST_SHDN_1V8</text>
<text x="321.8" y="100.7">EMERG_RTS_1V8</text>
<text x="321.8" y="97.2">FST_SHDN_1V8</text>
<text x="321.8" y="98.9">STATUS_1V8</text>
<text x="345.8" y="98.9">EXS82_RFU_I2CCLK</text>
<text x="167.8" y="107.8">MCU_PB8</text>
<text x="167.8" y="104.3">BLE_RX</text>
<text x="203.2" y="107.8">MCU_BOOT</text>
<text x="203.5" y="104.3">MCU_NRST</text>
<text x="278.9" y="104.3">EMERG_RTS_1V8</text>
<text x="282.4" y="102.5">STATUS_1V8</text>
<text x="52.9" y="108.7">GND</text>
<text x="63.5" y="108.7">GND</text>
<text x="74.1" y="108.7">GND</text>
<text x="84.7" y="108.7">GND</text>
<text x="167.8" y="111.3">MCU_PB9</text>
<text x="321.8" y="109.6">POWER_IND</text>
<text x="321.8" y="111.3">ON_SIGNAL</text>
<text x="340.8" y="109" transform="rotate(-90 340.8 109)">CCCLK</text>
<text x="344.4" y="109" transform="rotate(-90 344.4 109)">CCIO</text>
<text x="347.9" y="109" transform="rotate(-90 347.9 109)">CCRST</text>
<text x="352.5" y="109.6">GNSS_ANT</text>
<text x="354.7" y="111.3">RF_OUT</text>
<text x="378.3" y="111.3">RF_OUT</text>
<text x="378.3" y="109.6">GNSS_ANT</text>
<text x="167.8" y="114.9">I2C1_SDA</text>
<text x="167.8" y="118.4">I2C1_SCL</text>
<text x="202.8" y="115.7">POWER_IND</text>
<text x="203.1" y="117.5">ON_SIGNAL</text>
<text x="53.2" y="121.1">VIN VIN 3V3</text>
<text x="63.8" y="121.1">1V8</text>
<text x="67.8" y="121.1">MCU_VDDA</text>
<text x="78.2" y="121.1">MCU_VREF+</text>
<text x="167.8" y="122">MCU_PB5</text>
<text x="167.8" y="125.5">MCU_PA15</text>
<text x="364.1" y="122">CCRST</text>
<text x="364.1" y="125.5">CCIO</text>
<text x="167.8" y="129">MCU_PA12</text>
<text x="204.9" y="129">MCU_PA8</text>
<text x="364.1" y="129">CCCLK</text>
<text x="167.8" y="132.5">MCU_PA11</text>
<text x="167.8" y="136.1">MCU_PH0</text>
<text x="204.1" y="136.1">SPI2_MISO</text>
<text x="205" y="132.5">SPI2_SCK</text>
<text x="167.8" y="139.6">MCU_PH1</text>
<text x="167.8" y="143.2">SLC_Sensor</text>
<text x="204.1" y="139.6">SPI2_MOSI</text>
<text x="167.8" y="146.7">SDA_Sensor</text>
</g>
<g font-size="1.6">
<text x="325.7" y="273.9">CÓDIGO / CODE</text>
<text x="344.2" y="273.9">DESCRIÇÃO / DESCRIPTION</text>
<text x="325.7" y="284.3">DOC</text>
<text x="335.5" y="284.3">REV</text>
<text x="344.5" y="284.3">ARQUIVO / FILE</text>
<text x="389.5" y="284.3">FORM./SIZE</text>
<text x="400.3" y="284.3">FOLHA / PAGE</text>
</g>
<g font-size="1.4">
<text x="289.4" y="261.7">EMISSÃO INICIAL/INITIAL RELEASE</text>
<text x="289.5" y="265.2">HISTORICO DA REV / EVOLUTION</text>
<text x="316.3" y="265.2">REV</text>
<text x="323.8" y="265.2">DATA / DATE</text>
<text x="339" y="265.2">ELABORADO / DRAWN</text>
<text x="357.7" y="265.2">VERIFICADO / CHECKED</text>
<text x="376.7" y="265.2">APROVADO / APPROVED</text>
<text x="395.6" y="265.2">QUALIDADE / QUALITY</text>
</g>
</svg>
